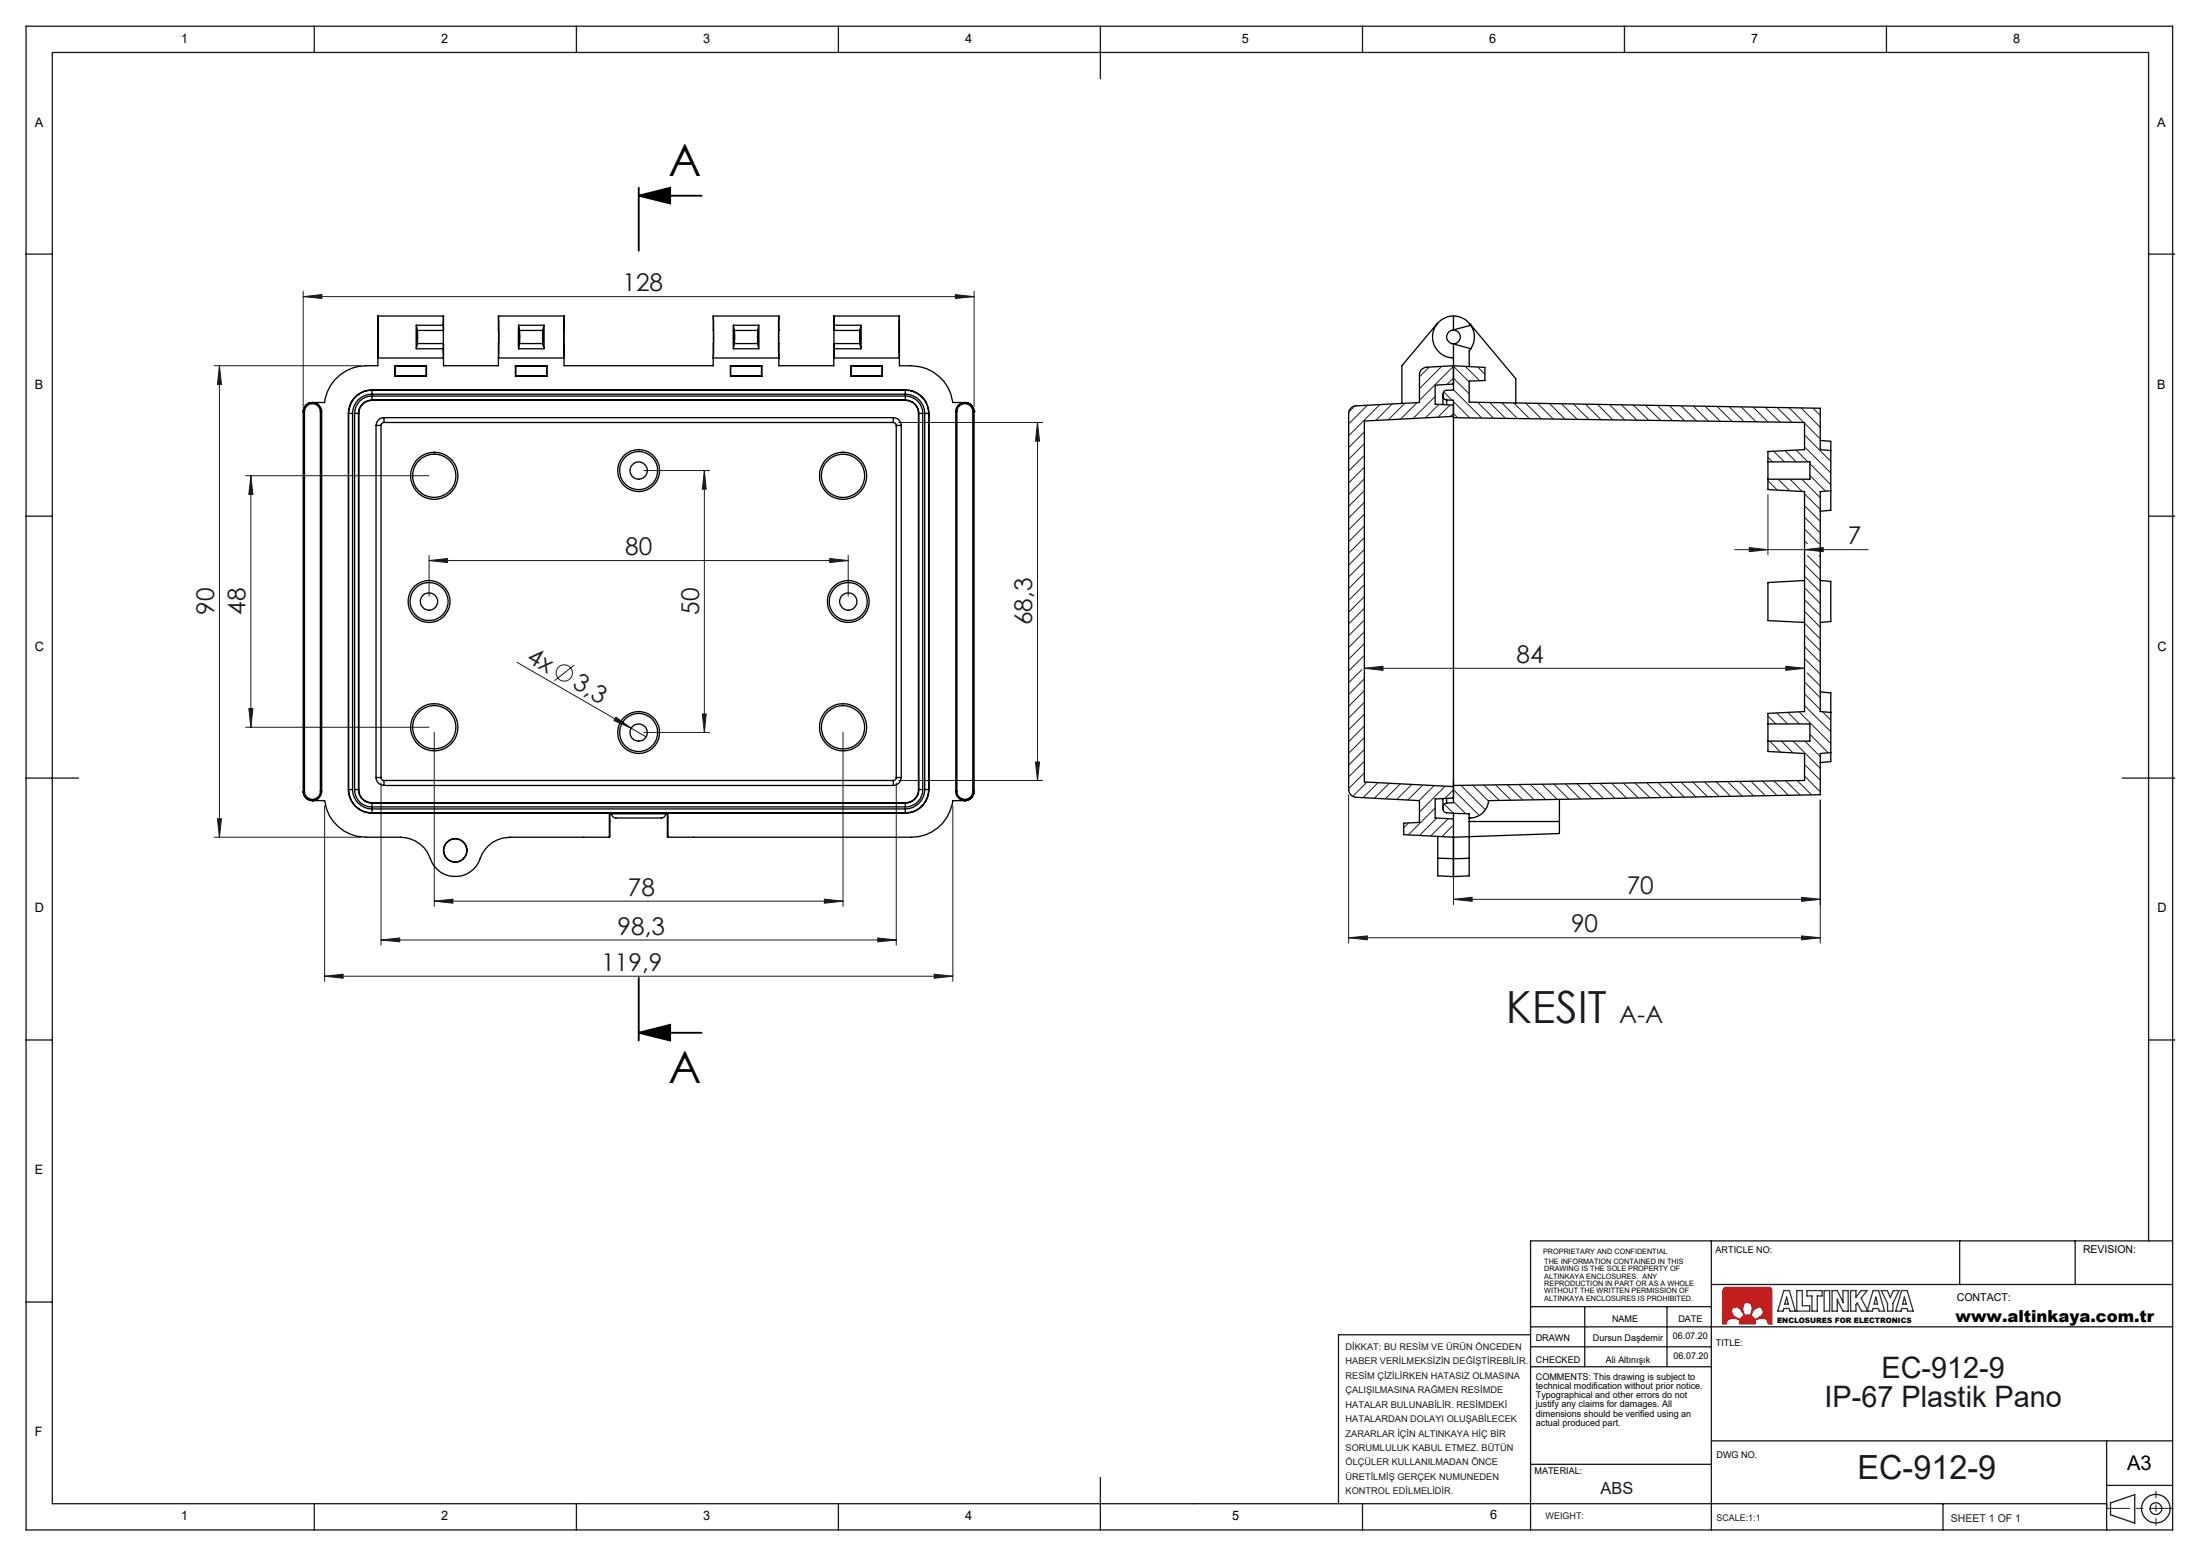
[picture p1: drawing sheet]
<svg xmlns="http://www.w3.org/2000/svg" width="420mm" height="297mm" viewBox="0 0 420 297" stroke-linecap="round" stroke-linejoin="round" font-family="sans-serif">
<path d="M329 245.8l.4-.1h8.1l.5 .2 .1 .4v6.4h-.7l-.4-.9-.7-.2-1.4 .4 .1 .7h-3.1l.1-.7-1.4-.4-.9 .3-.2 .8h-.7v-6.4zM330.6 249.7l.8-.3 .7 .5 .6 1.2-.6 .7-1.3-.7-.4-.8zM332.8 248.8l.6-.3 .8 .4 .2 .8-.5 1.3h-.9l-.3-.6-.1-.7zM334.8 249.9l.9-.5 .5 .3 .3 .8-.4 .6-1.3 .7-.6-.7 .2-.6z" fill="none" stroke="#e13800" stroke-width=".19"/>
<g fill="none" stroke="#191924" stroke-width=".25">
<path d="M5 5h409.6v287h-409.6zM60 5v5M110 5v5M160 5v5M210 5v10M260 5v5M310 5v5M360 5v5M5 48.5h5M410 48.5h5M5 98.5h5M410 98.5h5"/>
<path d="M5 148.5h10M405 148.5h10M5 198.5h5M410 198.5h5M326.6 236.9v55.1M373.9 236.8v8.4M396 236.8v8.4M410 236.9v-226.9h-400v277h392M414.6 236.9h-122.5v55.1M5 248.5h5M292.1 254.8h-36.7v32.2M292.1 249.4h34.5"/>
<path d="M292.1 253.3h122.5M292.1 257.1h34.5M302.4 249.4v11.5M318.1 249.4v11.5M326.6 245.2h88M292.1 260.9h34.5M292.1 279.5h34.5M326.6 275h88M402 275v17M60 287v5M110 287v5M160 287v5"/>
<path d="M210 282v10M260 287v5M370.8 287v5M402 283.5h12.6"/>
</g>
<path d="M334.7 250a.98 .98 0 0 1 .9-.6 .98 .98 0 0 1 .9 .6 1.68 1.68 0 0 1-1.7 1.7l-.3-.3a.51 .51 0 0 1-.1-.9zM330.6 249.7a1.15 1.15 0 0 1 1.8 .6l.1 .2a.56 .56 0 0 1 .2 .5 .56 .56 0 0 1-.4 .5 .53 .53 0 0 1-.4 .3 .53 .53 0 0 1-.5-.3l-.5-.3a1.05 1.05 0 0 1-.3-1.5zM329 245.8l-.2 .4v6.5h.7v-.2a1.21 1.21 0 0 1 1.8-.8 .53 .53 0 0 1 .6 .6v.4h3.1v-.3a.46 .46 0 0 1 0-.5 .46 .46 0 0 1 .5-.1l.6-.2 .6 .1a.83 .83 0 0 1 .7 1h.7v-6.4l-.2-.5-.2-.1h-8.5zM332.9 248.7a.97 .97 0 0 1 1.1 .1 .97 .97 0 0 1 .3 1.1l-.1 .6a.44 .44 0 0 1-.6 .5h-.2a.45 .45 0 0 1-.5 0 .45 .45 0 0 1-.2-.5l-.1-1.1z" fill-rule="evenodd" fill="#f00"/>
<g fill="none" stroke="#191924" stroke-width=".19">
<path d="M57.9 56.6l3.5-.4v.8zM57.9 55.6v22M57.9 56.6h128M182.3 56.2l3.6 .4-3.6 .4zM185.9 55.6v22M40.9 69.8h28M41.9 69.8v90M41.9 69.8l.4 3.6h-.8zM46.9 90.8h35M47.9 90.8l.4 3.6h-.8zM47.9 90.8v48M122.9 89.8h12.5"/>
<path d="M134.4 89.8v50M134.4 89.8l.4 3.6h-.8zM171.5 80.6h27.5M198 80.6v68.4M198 80.6l.4 3.6h-.8zM337.4 94.4v11.5M81.9 107l3.5-.4v.8zM81.9 106v7.8M81.9 107h80M158.3 106.6l3.6 .4-3.6 .4zM161.9 106v7.8M331 104.9h25.5"/>
<path d="M333.8 104.5l3.6 .4-3.6 .4zM344.3 104.9l3.6-.4v.8zM46.9 138.8h35M47.5 135.3h.8l-.4 3.5zM82.9 139.8v33.2M98.7 126.4l21.7 12.6M109.6 127l-3.8 2.9M117.5 136.9l2.9 2.1-3.2-1.5zM120.4 139l2.9 1.6M122.9 139.8h12.5M134 136.3h.8l-.4 3.5zM160.9 139.8v33.2"/>
<path d="M260.3 127.6l3.6-.4v.7zM260.3 127.6h84M340.8 127.2l3.5 .4-3.5 .3zM40.9 159.8h28M41.5 156.3h.8l-.4 3.5zM61.9 153.8v33.5M72.7 149.4v31M171 149.4v31M171.5 149h27.5M181.8 153.8v33.5M197.6 145.4h.8l-.4 3.6zM257.4 151.7v28.3"/>
<path d="M347.3 152.7v27.3M72.7 179.4l3.6-.4v.8zM72.7 179.4h98.3M82.9 172l3.5-.4v.8zM82.9 172h78M157.3 171.6l3.6 .4-3.6 .4zM167.5 179l3.5 .4-3.5 .4zM257.4 179l3.5-.4v.8zM257.4 179h89.9M277.4 171.7l3.5-.4v.7zM277.4 164.9v7.8M277.4 171.7h69.9"/>
<path d="M343.8 171.3l3.5 .4-3.5 .3zM343.8 178.6l3.5 .4-3.5 .4zM61.9 186.3l3.6-.4v.8zM61.9 186.3h119.9M178.3 185.9l3.5 .4-3.5 .4z"/>
<circle cx="107.7" cy="128.4" r="1.56"/>
</g>
<path d="M121.9 37.4l6-1.6v3zM121.9 37.4h12M121.9 35.8v12.1M121.9 197.1l6-1.5v3zM121.9 186.6v12M121.9 197.1h12" fill="none" stroke="#000" stroke-width=".35"/>
<g fill="none" stroke="#191924" stroke-width=".25">
<path d="M402.7 286.9l4.7-1.6v5.4l-4.7-1.6z"/>
<circle cx="411.4" cy="288" r="2.72"/>
<circle cx="411.4" cy="288" r="1.13"/>
</g>
<path d="M340.4 246.3h1.1l1.1 4h-1l-.2-.5h-1l-.1 .5h-1.1zM340.9 247.6l.3 1.3h-.6zM342.9 246.3h1v2.9h1.4v1.1h-2.4zM344.8 246.3h2.9v1.1h-.9v2.9h-1v-2.9h-1zM348.1 246.3h1v4h-1zM350.6 247.9v2.4h-1v-4h1l1.1 2.4v-2.4h1v4h-1l-1.1-2.4M356.3 250.3l1.1-4h1.1l1.1 4h-1l-.1-.5h-1.1l-.1 .5h-2.1l-.8-1.6-.2 .3v1.3h-1.1v-4h1.1v1.3l.9-1.3h1.2l-1.2 1.5 1.3 2.5M358 247.6l.3 1.3h-.7zM359 246.3h1.2l.5 1.4 .6-1.4h1.1l-1.2 2.5v1.5h-1v-1.5zM362.9 246.3h1l1.2 4h-1.1l-.1-.5h-1l-.1 .5h-1.1zM363.4 247.6l.3 1.3h-.6z" fill="none" stroke="#373737" stroke-width=".25"/>
<path d="M401.9 287.9h12.7" fill="none" stroke="#191924" stroke-width=".19" stroke-dasharray="15.2 1.3 1.3 1.3" stroke-dashoffset="10.8"/>
<path d="M411.4 284.6v6.5" fill="none" stroke="#191924" stroke-width=".19" stroke-dasharray="15.2 1.3 1.3 1.3" stroke-dashoffset="13.9"/>
<path d="M121.9 37.4l6-1.6v3zM121.9 197.1l6-1.5v3z" fill="#000"/>
<g fill="#191924">
<path d="M117.5 136.9l2.9 2.1-3.2-1.5z"/>
<path d="M182.3 56.2l3.6 .4-3.6 .4zM57.9 56.6l3.5-.4v.8z"/>
<path d="M72.7 179.4l3.6-.4v.8zM167.5 179l3.5 .4-3.5 .4zM82.9 172l3.5-.4v.8zM157.3 171.6l3.6 .4-3.6 .4zM61.9 186.3l3.6-.4v.8zM178.3 185.9l3.5 .4-3.5 .4zM277.4 171.7l3.5-.4v.7zM343.8 171.3l3.5 .4-3.5 .3zM257.4 179l3.5-.4v.8zM343.8 178.6l3.5 .4-3.5 .4zM333.8 104.5l3.6 .4-3.6 .4zM344.3 104.9l3.6-.4v.8z"/>
<path d="M81.9 107l3.5-.4v.8zM158.3 106.6l3.6 .4-3.6 .4z"/>
<path d="M340.8 127.2l3.5 .4-3.5 .3zM260.3 127.6l3.6-.4v.7z"/>
<path d="M47.5 135.3h.8l-.4 3.5zM47.9 90.8l.4 3.6h-.8z"/>
<path d="M134.4 89.8l.4 3.6h-.8zM134 136.3h.8l-.4 3.5zM198 80.6l.4 3.6h-.8zM197.6 145.4h.8l-.4 3.6zM41.9 69.8l.4 3.6h-.8zM41.5 156.3h.8l-.4 3.5z"/>
</g>
<g fill="none" stroke="#000" stroke-width=".25">
<path d="M57.9 78.6v72.5a1.75 1.75 0 0 0 1.7 1.7M57.9 78.6h.1M57.9 78.6h.2M58.1 78.6a1.52 1.52 0 0 1 1.5-1.6 1.52 1.52 0 0 1 1.5 1.6M58.1 78.6v72.5M59.6 76.8a1.75 1.75 0 0 0-1.7 1.8M59.6 76.8a1.75 1.75 0 0 1 1.8 1.8M59.6 76.8h.1M61.1 78.6h.3M61.1 78.6v72.5M61.4 78.6v72.5M66.5 78.9h.1"/>
<path d="M66.5 78.9v71.8M66.5 78.9h.8M67.3 78.9v71.8M67.7 78.9h.7M67.7 78.9v71.8M68.4 78.9v71.8M68.4 78.9h.1M68.5 78.9v71.8M71 74.5v.7M71 75.6v.7M71 75.6a3.3 3.3 0 0 0-3.3 3.3M71 75.2a3.7 3.7 0 0 0-3.7 3.7"/>
<path d="M71 74.5a4.4 4.4 0 0 0-4.5 4.4M71 76.3a2.59 2.59 0 0 0-2.6 2.6M71 74.4a4.5 4.5 0 0 0-4.5 4.5M71 76.4a2.53 2.53 0 0 0-2.5 2.5M71 74.5h101.8M71 75.2h101.8M71 75.6h101.8M71 76.3h101.8M71 74.4v.1M71 76.3v.1M71 74.4h101.8M71 76.4h101.8"/>
<path d="M72.1 60.3v8h12.5v-1.7M72.1 60.3v9.5a9.6 9.6 0 0 0-7.2 1.8 7.8 7.8 0 0 0-3 5.2h-2.3M72.1 60.3h12.5M73.3 79.7a1.47 1.47 0 0 0-1.5 1.5M73.3 79.7h97.2M73.3 79.7v.9M75.4 69.8h6M75.4 69.8v2M75.4 71.8h6M75.4 69.8v.1M75.4 71.8h.1M75.4 71.8h5.9"/>
<path d="M75.4 69.9h5.9M75.4 69.9v1.9M79.4 62.1v4.5M79.4 62.1h5.2M79.4 66.6h5.2M79.4 62.1l.2 .9M79.6 63v2.6M79.6 63.1v2.5M79.6 65.6l-.2 1M79.6 65.6h5M79.6 63v.1M79.6 65.6h.1"/>
<path d="M79.6 63.1h5M81.3 71.8h.1M81.3 69.9v1.9M81.4 69.8v2M81.4 69.8l-.1 .1M84.6 62.1v.9M84.6 63.1v2.5M84.6 65.6h.1M84.6 60.3v1.8M84.6 65.6v1M84.6 60.3v2.7M84.6 63v.1"/>
<path d="M95.1 60.3v9.5h-10.5v-4.2M95.1 60.3v8h12.5v-8M95.1 60.3h12.5M98.4 69.8h6M98.4 71.8h6M98.4 69.8v2M98.4 69.8v.1M98.4 69.9v1.9M98.4 71.8h.1M99 62.1v4.5M99 62.1h4.8M99 66.6h4.8"/>
<path d="M99 62.1l.1 .9M99.1 63v2.6M99.1 63.1v2.5M99.1 65.6l-.1 1M99.1 65.6h4.5M99.1 63.1h4.5M99.1 63v.1M99.1 65.6h.1M103.6 63v2.6M103.6 63.1v2.5M103.6 65.6l.2 1M103.6 63v.1"/>
<path d="M103.6 65.6h.1M103.8 62.1v4.5M103.8 62.1l-.2 .9M104.4 69.8v2M104.4 69.8l-6 .1M107.6 60.3v9.5h28.5v-9.5M136.1 60.3v8h12.5v-8M136.1 60.3h12.5M139.4 69.8h6M139.4 71.8h6M139.4 69.8v2M139.4 69.8l5.9 .1"/>
<path d="M139.9 62.1v4.5M139.9 62.1l.2 1M139.9 62.1h4.9M139.9 66.6h4.9M140.1 63.1v2.5M140.1 65.6l-.2 1M140.1 65.6h4.5M140.1 63.1h4.5M144.6 63v2.6M144.6 63.1v2.5M144.6 65.6l.2 1M144.6 63v.1"/>
<path d="M144.6 65.6h.1M144.8 62.1v4.5M144.8 62.1l-.2 .9M145.3 71.8h-5.9M145.3 71.8h.1M145.3 69.9v1.9M145.4 69.8v2M145.4 69.8l-.1 .1M148.6 60.3v9.5h10.5v-4.2M159.1 60.3l.1 1.8M159.1 60.3h12.5M159.1 65.6l.1 1"/>
<path d="M159.1 60.3v2.7M159.1 63v.1M159.1 63.1v2.5M159.1 65.6h5M159.1 65.6h.1M159.1 63.1h5M159.2 62.1h5.1M159.2 66.6h5.1M159.2 62.1l-.1 .9M162.4 69.8h6M162.4 71.8h6M162.4 69.8v2"/>
<path d="M162.4 69.8v.1M162.4 71.8h5.9M162.4 69.9h5.9M162.4 71.8h.1M162.4 69.9v1.9M164.1 63v2.6M164.1 63.1v2.5M164.1 65.6l.2 1M164.1 63v.1M164.1 65.6h.1M164.3 62.1v4.5M164.3 62.1l-.2 .9"/>
<path d="M168.3 71.8h.1M168.3 69.9v1.9M168.4 69.8v2M168.4 69.8l-.1 .1M170.5 79.7a1.48 1.48 0 0 1 1.5 1.5M170.5 79.7v.9M171.6 60.3v8h-12.5l.1-1.7M171.6 60.3v9.5a9.4 9.4 0 0 1 7.6 2.1 7.9 7.9 0 0 1 2.6 4.9h2.3M172.8 74.5v.7M172.8 75.2a3.7 3.7 0 0 1 3.7 3.7M172.8 74.5a4.4 4.4 0 0 1 4.4 4.4M172.8 75.6v.7"/>
<path d="M172.8 75.6a3.3 3.3 0 0 1 3.3 3.3M172.8 76.3a2.59 2.59 0 0 1 2.5 2.6M172.8 74.4a4.5 4.5 0 0 1 4.5 4.5M172.8 76.4a2.53 2.53 0 0 1 2.5 2.5M172.8 74.4v.1M172.8 76.3v.1M175.3 78.9h.1M175.3 78.9v71.8M175.3 78.9h.8M176.1 78.9v71.8M176.5 78.9h.7M176.5 78.9v71.8"/>
<path d="M177.2 78.9v71.8M177.2 78.9h.1M177.3 78.9v71.8M182.4 78.6h.2M182.4 78.6v72.5M182.6 78.6a1.52 1.52 0 0 1 1.5-1.6 1.52 1.52 0 0 1 1.5 1.6M182.6 78.6v72.5M184.1 76.8a1.69 1.69 0 0 0-1.7 1.8M184.1 76.8a1.75 1.75 0 0 1 1.8 1.8M184.1 76.8h.1M185.6 78.6h.3M185.6 78.6v72.5"/>
<path d="M185.9 78.6h.1M185.9 78.6v72.5a1.75 1.75 0 0 1-1.8 1.7M274.3 61.7l-6.8 8.1v7.2M275.3 75.6a.72 .72 0 0 0 .7 .7M275.3 75.6v1.6M276 76.3v1M276 76.3l1.4 .1v3.3M277.4 65.6v8.8l-1.4 .1a.81 .81 0 0 0-.7 1.1M277.4 60.3a4 4 0 0 1 3.3 1.8M277.4 63a1.34 1.34 0 0 0-1.4 1.3 1.34 1.34 0 0 0 1.4 1.3M277.4 60.3a4 4 0 0 0-4 4 4 4 0 0 0 4 4M277.4 63a1.34 1.34 0 0 1 1.3 1.3 1.34 1.34 0 0 1-1.3 1.3"/>
<path d="M277.4 79.7v70.2M277.4 60.3v2.7M277.4 73.3l-3.5 .2v3.6l3.5 .2M277.4 79.5l-17 .9v68.9l17 .8M277.4 79.7l66.9 .9v5.2l-6.9 .4v2M277.4 65.6l3.3 1M280.4 61.7l8.8 10.6v4.6M280.7 66.6l-.3 .4v3M280.7 62.1a4 4 0 0 1 0 4.5M280.7 62.1l-3.3 .9M71.8 81.2h.9M71.8 81.2v67.2"/>
<path d="M72.7 81.2v67.2M73.3 80.6l-.4 .2-.2 .4M73.3 80.6h97.2M170.5 80.6l.4 .3 .1 .3M171 81.2h1M171 81.2v67.2M172 81.2v67.2M337.4 88.2v3.3M337.4 91.5v1.9l6.9 .4v42l-6.9 .4v2M337.4 88.2h8v3.3h-8M347.3 84.1l2.1 .1v1.8M349.4 86l-2.1-.2v-7.9l-66.9-1.1v-4.1l3-.1v-2.5l-6-.3-5.1 .3a1.44 1.44 0 0 0-1.4 1.5v5.2l-12.1 .7a1.51 1.51 0 0 0-1.4 1.4v71.8a1.51 1.51 0 0 0 1.4 1.5l12.1 .6v4.2l-3 .1v2.2l9.5 .5"/>
<path d="M349.4 93.7v3.7l-2.1 .2M349.4 93.7l-2.1 .1v42l2.1 .2M349.4 86v7.7M344.3 110.8l-6.9 .4v7.3l6.9 .3M347.3 110.8l2.1 .2v7.6l-2.1 .2M337.4 138.2v3.3M337.4 138.2h8v3.3h-8M347.3 132.1l2.1 .2v3.7M349.4 136v7.6M58.1 151.1a1.52 1.52 0 0 0 1.5 1.5 1.52 1.52 0 0 0 1.5-1.5M58.1 151.1h-.2a1.81 1.81 0 0 0 1.7 1.7M59.6 152.8h.1"/>
<path d="M59.6 152.8h2.3a8 8 0 0 0 7.9 7h6.6a6.3 6.3 0 0 1 6 4.9 5 5 0 0 0 4.9 2.6 5 5 0 0 0 4.3-3.4 6 6 0 0 1 5.7-4.1h19M61.1 151.1h.3M61.4 151.1a1.81 1.81 0 0 1-1.8 1.7M66.5 150.7a4.5 4.5 0 0 0 4.5 4.5M66.5 150.7h.1M66.5 150.7h.8M66.5 150.7a4.4 4.4 0 0 0 4.5 4.4M67.3 150.7a3.7 3.7 0 0 0 3.7 3.7M67.7 150.7a3.3 3.3 0 0 0 3.3 3.3M67.7 150.7h.7M68.4 150.7a2.53 2.53 0 0 0 2.6 2.6M68.4 150.7h.1"/>
<path d="M68.5 150.7a2.47 2.47 0 0 0 2.5 2.5M71 154.4v.7M71 153.3v.7M71 154h101.8M71 154.4h101.8M71 153.3h101.8M71 155.1h101.8M71 153.2v.1M71 155.1v.1M71 153.2h101.8M71 155.2h101.8M71.8 148.4a1.54 1.54 0 0 0 1.5 1.5"/>
<path d="M71.8 148.4h.9M72.7 148.4l.3 .5 .3 .1M73.3 149.9h97.2M73.3 149v.9M73.3 149h97.2M116.4 155.3h-.1v4.5M116.4 155.3v4.4l-.1 .1M116.4 155.3h11M116.7 155.3a.78 .78 0 0 0 .8 .8h8.7a.85 .85 0 0 0 .8-.8M127.4 155.3h.1v4.5M127.4 155.3v4.4l.1 .1M170.5 149v.9"/>
<path d="M171 148.4v.3l-.5 .3M171 148.4h1M172 148.4a1.55 1.55 0 0 1-1.5 1.5M172.8 154.4v.7M172.8 153.3v.7M172.8 153.2v.1M172.8 155.1v.1M175.3 150.7a2.47 2.47 0 0 1-2.5 2.5M175.3 150.7h.1M175.3 150.7h.8M175.3 150.7a2.53 2.53 0 0 1-2.5 2.6M176.1 150.7a3.3 3.3 0 0 1-3.3 3.3"/>
<path d="M176.5 150.7a3.7 3.7 0 0 1-3.7 3.7M176.5 150.7h.7M177.2 150.7a4.4 4.4 0 0 1-4.4 4.4M177.2 150.7h.1M177.3 150.7a4.5 4.5 0 0 1-4.5 4.5M182.4 151.1a1.75 1.75 0 0 0 1.7 1.7M182.4 151.1h.2M182.6 151.1a1.52 1.52 0 0 0 1.5 1.5 1.52 1.52 0 0 0 1.5-1.5M184.1 152.8h-2.3a8 8 0 0 1-7.9 7h-46.4M184.1 152.8h.1M185.6 151.1h.3a1.81 1.81 0 0 1-1.8 1.7M274.4 159.7v4.1"/>
<path d="M275.3 154a.9 .9 0 0 0 .7 1.1l1.4 .1M275.3 152.4v1.6M276 153.3a.79 .79 0 0 0-.7 .7M276 152.4v.9M277.4 159.8v4.1M277.4 148.8v1.1M277.4 149.9v3.3l-1.4 .1M277.4 155.2v4.6M277.4 152.3l-3.5 .2v3.6l3.5 .2M277.4 155.3h3v4.4M280.4 159.7v4.1M280.4 156.8h17.2"/>
<path d="M297.6 152.6v6.5l-20.2 .7M337.4 141.5v1.9l6.9 .4v5.2l-66.9 .9M349.4 143.6l-2.1 .2v7.9l-63.2 1.1a3.6 3.6 0 0 1-3.7 3.3M349.4 143.6v1.8l-2.1 .2M274.4 163.8l3 .1M274.4 163.8v3.4l3 .1M277.4 163.9v3.4M280.4 163.8l-3 .1M280.4 163.8v3.4l-3 .1"/>
<circle cx="82.9" cy="90.8" r="4.1"/>
<circle cx="82.9" cy="90.8" r="4.5"/>
<circle cx="121.9" cy="89.8" r="4"/>
<circle cx="121.9" cy="89.8" r="3.6"/>
<circle cx="121.9" cy="89.8" r="1.65"/>
<circle cx="160.9" cy="90.8" r="4.1"/>
<circle cx="160.9" cy="90.8" r="4.5"/>
<circle cx="81.9" cy="114.8" r="1.66"/>
<circle cx="81.9" cy="114.8" r="4"/>
<circle cx="81.9" cy="114.8" r="3.6"/>
<circle cx="161.9" cy="114.8" r="1.66"/>
<circle cx="161.9" cy="114.8" r="3.6"/>
<circle cx="161.9" cy="114.8" r="4"/>
<circle cx="82.9" cy="138.8" r="4.1"/>
<circle cx="82.9" cy="138.8" r="4.5"/>
<circle cx="121.9" cy="139.8" r="3.6"/>
<circle cx="121.9" cy="139.8" r="1.65"/>
<circle cx="121.9" cy="139.8" r="4"/>
<circle cx="160.9" cy="138.8" r="4.1"/>
<circle cx="160.9" cy="138.8" r="4.5"/>
<circle cx="86.9" cy="162.3" r="2.25"/>
<circle cx="86.9" cy="162.3" r="2.2"/>
</g>
<g fill="none" stroke="#191924" stroke-width=".19">
<path d="M258.6 77.5l-1.2 1.2M260.9 77.3l-3.5 3.6M263.3 77.2l-5.9 6M265.7 77.1l-3.2 3.2M268.1 77l-3.2 3.1M270.4 76.8l-3.1 3.2M272.7 70.1l-1.8 1.8M273.9 75.7l-4.3 4.2M274.6 77.2l-2.6 2.6M275.1 70l-4.2 4.2M275.5 74.8l1.6 1.6M276.1 73.4l1.3-1.2 3 3"/>
<path d="M276.7 79.5l.7-.6 .8 .8M276.7 77.3l-2.3 2.4M277.4 76.7l3.1 3.1M277.4 74.4l5.4 5.4M279.6 70l2.8 2.7M280.4 72.9l-3-3-6.5 6.5M282 76.8l3 3M282 70.1l1.4 1.3M284.3 76.8l3 3.1M286.6 76.9l3 3M288.9 76.9l3 3M291.1 76.9l3 3"/>
<path d="M293.4 77l3 3M295.7 77l3 3M298 77.1l3 2.9M300.2 77.1l3 3M302.5 77.1l3 3M304.8 77.2l3 2.9M307.1 77.2l3 3M309.4 77.3l2.9 2.9M311.7 77.3l2.9 2.9M314 77.4l2.9 2.9M316.3 77.4l2.9 2.9M318.6 77.4l2.9 2.9"/>
<path d="M320.8 77.5l2.9 2.9M323.1 77.5l2.9 2.9M325.4 77.5l2.9 2.9M327.7 77.6l2.9 2.9M330 77.6l2.8 2.9M332.2 77.7l2.9 2.8M334.5 77.7l2.9 2.8M336.8 77.7l2.9 2.9M339.1 77.8l2.8 2.8M341.4 77.8l2.8 2.8M343.7 77.9l3.6 3.7M346 77.9l1.3 1.4"/>
<path d="M260.4 98.1l-3 3M260.4 95.9l-3 3M260.4 93.7l-3 3M260.4 91.4l-3 3M260.4 89.2l-3 3M260.4 86.9l-3 3M260.4 84.7l-3 3M260.4 82.4l-3 3M337.4 91.8l1.8 1.8M337.4 87.3l.8 .9M338.5 86.1l2 2.1M339.3 91.5l2.2 2.2"/>
<path d="M340.6 86l2.2 2.2M341.6 91.5l2.3 2.3M342.7 85.9l2.3 2.3M343.8 91.5l3.5 3.5M344.3 98.7l3 3M344.3 96.5l3 3M344.3 94.3l3 3M344.3 85.3l5.1 5M344.3 83l5.1 5M344.3 80.8l3 3M345.4 90.8l2.9 2.9M345.4 88.5l4 4"/>
<path d="M260.4 118.4l-3 3M260.4 116.1l-3 3M260.4 113.9l-3 3M260.4 111.6l-3 3M260.4 109.4l-3 3M260.4 107.1l-3 3M260.4 104.9l-3 3M260.4 102.6l-3 3M260.4 100.4l-3 3M344.3 119l3 3M344.3 116.7l3 3M344.3 114.5l3 3"/>
<path d="M344.3 112.2l3 3M344.3 110l3 3M344.3 107.7l3 3M344.3 103.3l.6 .5M344.3 101l2.8 2.8M344.9 106l2.4 2.5M347.1 106l.2 .3M259.9 127.8l-2.5 2.5M260.4 138.6l-3 3M260.4 136.3l-3 3M260.4 134.1l-3 3M260.4 131.8l-3 3"/>
<path d="M260.4 129.6l-3 3M260.4 125.1l-3 3M260.4 122.8l-3 3M260.4 120.6l-3 3M337.4 136.7l1.5 1.5M339.1 136.1l2 2.1M341.2 136l2.2 2.2M343.3 135.9l6.1 6M344.3 134.7l5.1 5M344.3 132.4l3 3M344.3 130.2l3 3M344.3 125.7l3 3"/>
<path d="M344.3 123.4l3 3M344.3 121.2l3 3M344.8 128.4l2.5 2.5M347.8 135.9l1.6 1.5M260.4 147.5l-3 3M260.4 145.3l-3 3M260.4 143l-3 3M260.4 140.8l-3 3M260.8 149.3l-2.7 2.7M263 149.4l-2.9 2.9M265.1 149.5l-2.8 2.9M267.2 149.6l-2.8 2.9"/>
<path d="M268.7 157.1l-.8 .9M269.4 149.8l-2.9 2.8M271.5 149.9l-2.9 2.8M273.6 150l-2.8 2.8M273.9 154.2l-5.2 5.2M274.2 156.1l-3.3 3.4M275.6 153.5l1.8 1.8M275.7 152.4l1.7-1.7 4.9 5M275.8 150.1l-4.9 4.9M276.3 156.3l-3.3 3.3M277.4 153l2.3 2.3M277.4 159.7l-.2 .1"/>
<path d="M277.4 157.5l-2.3 2.2M278.8 149.9l4.7 4.7M280.4 156l.1 .1M281 149.9l3.1 3M283.2 149.9l2.9 2.9M285.4 149.8l2.9 2.9M287.6 149.8l2.9 2.9M289.8 149.8l2.9 2.8M292 149.7l3 2.9M294.3 149.7l2.8 2.9M296.5 149.6l2.9 2.9M298.7 149.6l2.9 2.9"/>
<path d="M300.9 149.6l2.9 2.9M303.1 149.6l2.9 2.8M305.3 149.5l2.9 2.9M307.6 149.5l2.8 2.9M309.8 149.5l2.8 2.8M312 149.4l2.8 2.9M314.2 149.4l2.8 2.8M316.4 149.4l2.8 2.8M318.6 149.4l2.8 2.7M320.8 149.3l2.8 2.8M323 149.3l2.8 2.8M325.3 149.3l2.7 2.7"/>
<path d="M327.5 149.2l2.7 2.8M329.7 149.2l2.8 2.8M331.9 149.2l2.7 2.7M334.1 149.1l2.8 2.8M336.3 149.1l2.8 2.7M337.4 143.4v.1M337.7 141.5l2.1 2.1M338.5 149.1l2.8 2.7M339.9 141.5l2.3 2.2M340.7 149l2.8 2.8M342.2 141.5l5.1 5.1M343 149l2.7 2.7"/>
<path d="M344.3 148.1l3 3M344.3 145.9l3 3M344.4 141.5l2.9 2.9M345.4 140.2l3.5 3.5"/>
</g>
<g font-size="8.5">
<text x="127.6" y="33.6">A</text>
<text x="127.6" y="206.7">A</text>
</g>
<text font-size="8.5" fill="#191924" x="287.3" y="195.3">KESIT</text>
<text font-size="6.3" fill="#191924" x="354.5" y="282.4">EC-912-9</text>
<g font-size="5.6" fill="#191924">
<text x="359.1" y="262.9">EC-912-9</text>
<text x="348.2" y="268.6">IP-67 Plastik Pano</text>
</g>
<g font-size="4.7" fill="#191924">
<text x="118.8" y="55.6">128</text>
<text x="119.3" y="106">80</text>
<text x="352.6" y="103.9">7</text>
<text x="40.9" y="117.4" transform="rotate(-90 40.9 117.4)">90</text>
<text x="46.9" y="117.4" transform="rotate(-90 46.9 117.4)">48</text>
<text x="133.4" y="117.4" transform="rotate(-90 133.4 117.4)">50</text>
<text x="197" y="119.3" transform="rotate(-90 197 119.3)">68,3</text>
<text x="100.3" y="126.2" transform="rotate(30 100.3 126.2)">4x</text>
<text x="109.1" y="131.2" transform="rotate(30 109.1 131.2)">3,3</text>
<text x="289.4" y="126.5">84</text>
<text x="119.8" y="171">78</text>
<text x="310.4" y="170.6">70</text>
<text x="117.9" y="178.4">98,3</text>
<text x="299.8" y="178">90</text>
<text x="114.8" y="185.3">119,9</text>
<text x="309" y="195.3">A-A</text>
</g>
<text font-size="3.9" x="405.9" y="280.6">A3</text>
<text font-size="3.2" x="373.2" y="252.4">www.altinkaya.com.tr</text>
<text font-size="3.2" fill="#191924" x="305.4" y="285.2">ABS</text>
<g font-size="2.5">
<text x="34.6" y="8.2">1</text>
<text x="84.2" y="8.2">2</text>
<text x="134.2" y="8.2">3</text>
<text x="184.2" y="8.2">4</text>
<text x="237" y="8.2">5</text>
<text x="284.2" y="8.2">6</text>
<text x="334.2" y="8.2">7</text>
<text x="384.2" y="8.2">8</text>
<text x="6.7" y="24.2">A</text>
<text x="411.7" y="24.2">A</text>
<text x="6.7" y="74.2">B</text>
<text x="411.7" y="74.2">B</text>
<text x="6.7" y="124.2">C</text>
<text x="411.7" y="124.2">C</text>
<text x="6.7" y="174.2">D</text>
<text x="411.7" y="174.2">D</text>
<text x="6.7" y="224.2">E</text>
<text x="6.7" y="274.2">F</text>
<text x="34.6" y="290.2">1</text>
<text x="84.2" y="290.2">2</text>
<text x="134.2" y="290.2">3</text>
<text x="184.2" y="290.2">4</text>
<text x="235.1" y="290.2">5</text>
<text x="284.3" y="289.9">6</text>
</g>
<g font-size="2.1">
<text x="397.5" y="239.2">REVISION:</text>
<text x="373.4" y="248.2">CONTACT:</text>
</g>
<text font-size="2.1" fill="#191924" x="372.3" y="290.6">SHEET 1 OF 1</text>
<g font-size="1.8">
<text x="327.4" y="239.2">ARTICLE NO:</text>
<text x="293" y="256">DRAWN</text>
<text x="304" y="256">Dursun Daşdemir</text>
<text x="307.6" y="252.3">NAME</text>
<text x="319.2" y="255.7">06.07.20</text>
<text x="320.3" y="252.3">DATE</text>
<text x="327.4" y="256.9">TITLE:</text>
<text x="293.1" y="263.3">COMMENTS: This drawing is subject to</text>
<text x="293.1" y="260.1">CHECKED</text>
<text x="306.4" y="260.1">Ali Altınışık</text>
<text x="319.4" y="259.4">06.07.20</text>
<text x="293.1" y="265.1">technical modification without prior notice.</text>
<text x="293.1" y="266.9">Typographical and other errors do not</text>
<text x="293.1" y="268.6">justify any claims for damages. All</text>
<text x="293.1" y="270.4">dimensions should be verified using an</text>
<text x="293.1" y="272.2">actual produced part.</text>
<text x="292.8" y="281.3">MATERIAL:</text>
<text x="327.6" y="278.3">DWG NO.</text>
</g>
<g font-size="1.8" fill="#191924">
<text x="256.8" y="257.6">DİKKAT: BU RESİM VE ÜRÜN ÖNCEDEN</text>
<text x="256.8" y="260.4">HABER VERİLMEKSİZİN DEĞİŞTİREBİLİR.</text>
<text x="256.8" y="263.1">RESİM ÇİZİLİRKEN HATASIZ OLMASINA</text>
<text x="256.8" y="265.9">ÇALIŞILMASINA RAĞMEN RESİMDE</text>
<text x="256.8" y="268.7">HATALAR BULUNABİLİR. RESİMDEKİ</text>
<text x="256.8" y="271.4">HATALARDAN DOLAYI OLUŞABİLECEK</text>
<text x="256.8" y="274.2">ZARARLAR İÇİN ALTINKAYA HİÇ BİR</text>
<text x="256.8" y="277">SORUMLULUK KABUL ETMEZ. BÜTÜN</text>
<text x="256.8" y="279.7">ÖLÇÜLER KULLANILMADAN ÖNCE</text>
<text x="256.8" y="282.5">ÜRETİLMİŞ GERÇEK NUMUNEDEN</text>
<text x="256.8" y="285.2">KONTROL EDİLMELİDİR.</text>
<text x="294.9" y="289.9">WEIGHT:</text>
<text x="327.6" y="290.3">SCALE:1:1</text>
</g>
<g font-size="1.4">
<text x="294.5" y="239.3">PROPRIETARY AND CONFIDENTIAL</text>
<text x="294.7" y="241.2">THE INFORMATION CONTAINED IN THIS</text>
<text x="294.7" y="242.6">DRAWING IS THE SOLE PROPERTY OF</text>
<text x="294.7" y="244">ALTINKAYA ENCLOSURES. ANY</text>
<text x="294.7" y="245.5">REPRODUCTION IN PART OR AS A WHOLE</text>
<text x="294.7" y="246.9">WITHOUT THE WRITTEN PERMISSION OF</text>
<text x="294.7" y="248.3">ALTINKAYA ENCLOSURES IS PROHIBITED.</text>
<text x="339.1" y="252.6">ENCLOSURES FOR ELECTRONICS</text>
</g>
</svg>
